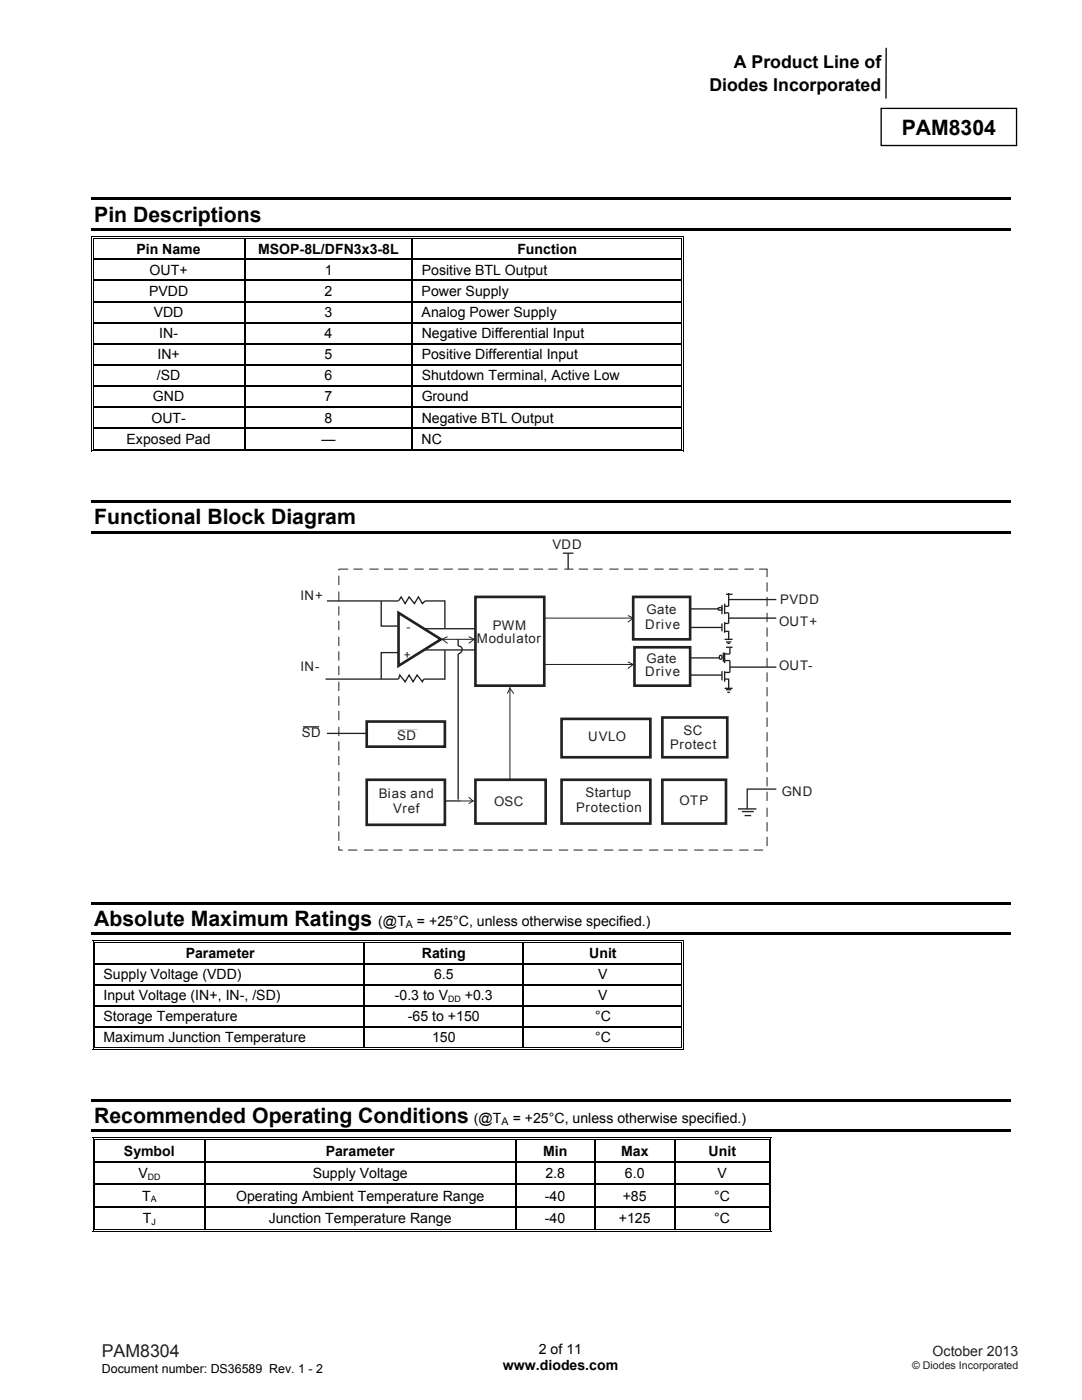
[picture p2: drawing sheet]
<svg xmlns="http://www.w3.org/2000/svg" width="216mm" height="279mm" viewBox="0 0 216 279" stroke-linecap="round" stroke-linejoin="round" font-family="sans-serif">
<path d="M176.8 9.6v10M175.8 21.6h27v7.4h-27z" fill="none" stroke="#000" stroke-width=".26"/>
<g fill="#000">
<path d="M18.3 39.4h183.4v.6h-183.4zM18.2 47.1h.1v.6h-.1zM18.2 47.1h.5v.2h-.5zM18.2 51.6h.1v.3h-.1zM18.2 55.8h.1v.3h-.1zM18.3 45.6h183.4v.5h-183.4zM18.5 47.5h.2v.2h-.2zM18.5 47.5h.2v.1h-.2zM18.5 51.6h.2v.3h-.2zM18.5 55.8h.2v.3h-.2zM48.8 47.6l.2 .1zM48.8 47.1h.5v.2h-.5z"/>
<path d="M48.8 47.5h.5v.1h-.5zM48.8 51.6h.2v.3h-.2zM48.8 55.8h.2v.3h-.2zM82.1 47.6l.3 .1zM82.1 47.1h.5v.2h-.5zM82.1 47.5h.5v.1h-.5zM82.1 51.6h.3v.3h-.3zM82.1 55.8h.3v.3h-.3zM136 47.1h.5v.2h-.5zM136 47.5h.1v.2h-.1zM136 47.5h.1v.1h-.1zM136 51.6h.1v.3h-.1z"/>
<path d="M136 55.8h.1v.3h-.1zM136.3 47.1h.2v.6h-.2zM136.3 51.6h.2v.3h-.2zM136.3 55.8h.2v.3h-.2zM18.2 60h.1v.3h-.1zM18.2 64.3h.1v.2h-.1zM18.2 68.5h.1v.2h-.1zM18.2 72.7h.1v.3h-.1zM18.2 76.9h.1v.3h-.1zM18.5 60h.2v.3h-.2zM18.5 64.3h.2v.2h-.2zM18.5 68.5h.2v.2h-.2z"/>
<path d="M18.5 72.7h.2v.3h-.2zM18.5 76.9h.2v.3h-.2zM48.8 60h.2v.3h-.2zM48.8 64.3h.2v.2h-.2zM48.8 68.5h.2v.2h-.2zM48.8 72.7h.2v.3h-.2zM48.8 76.9h.2v.3h-.2zM82.1 60h.3v.3h-.3zM82.1 64.3h.3v.2h-.3zM82.1 68.5h.3v.2h-.3zM82.1 72.7h.3v.3h-.3zM82.1 76.9h.3v.3h-.3z"/>
<path d="M136 60h.1v.3h-.1zM136 64.3h.1v.2h-.1zM136 68.5h.1v.2h-.1zM136 72.7h.1v.3h-.1zM136 76.9h.1v.3h-.1zM136.3 60h.2v.3h-.2zM136.3 64.3h.2v.2h-.2zM136.3 68.5h.2v.2h-.2zM136.3 72.7h.2v.3h-.2zM136.3 76.9h.2v.3h-.2zM18.2 81.1h.1v.3h-.1zM18.2 85.3h.1v.3h-.1z"/>
<path d="M18.2 89.9h.5v.2h-.5zM18.5 81.1h.2v.3h-.2zM18.5 85.3h.2v.3h-.2zM18.5 89.6h.2v.1h-.2zM48.8 81.1h.2v.3h-.2zM48.8 85.3h.2v.3h-.2zM48.8 89.6h.5v.1h-.5zM82.1 81.1h.3v.3h-.3zM82.1 85.3h.3v.3h-.3zM82.1 89.6h.5v.1h-.5zM136 81.1h.1v.3h-.1zM136 85.3h.1v.3h-.1z"/>
<path d="M136 89.9h.5v.2h-.5zM136 89.6h.1v.1h-.1zM136.3 81.1h.2v.3h-.2zM136.3 85.3h.2v.3h-.2zM136.3 89.6h.2v.5h-.2zM18.3 99.8h183.4v.6h-183.4zM18.3 105.9h183.4v.5h-183.4zM18.3 180h183.4v.5h-183.4zM18.3 186.1h183.4v.5h-183.4zM18.5 187.7h.1v.5h-.1zM18.5 187.7h.5v.2h-.5zM18.5 192.2h.1v.2h-.1z"/>
<path d="M18.5 196.4h.1v.3h-.1zM18.8 188h.2v.2h-.2zM18.8 192.2h.2v.2h-.2zM18.8 196.4h.2v.3h-.2zM72.6 188.2h.2zM72.6 187.7h.5v.2h-.5zM72.6 188h.5v.2h-.5zM72.6 192.2h.2v.2h-.2zM72.6 196.4h.2v.3h-.2zM104.3 188.2h.3zM104.3 187.7h.5v.2h-.5zM104.3 188h.5v.2h-.5z"/>
<path d="M104.3 192.2h.3v.2h-.3zM104.3 196.4h.3v.3h-.3zM136 187.7h.5v.2h-.5zM136 188h.1v.2h-.1zM136 192.2h.1v.2h-.1zM136 196.4h.1v.3h-.1zM136.3 187.7h.2v.5h-.2zM136.3 192.2h.2v.2h-.2zM136.3 196.4h.2v.3h-.2zM18.3 219.3h183.4v.5h-183.4zM18.5 200.6h.1v.3h-.1zM18.5 204.8h.1v.3h-.1z"/>
<path d="M18.5 209.4h.5v.1h-.5zM18.8 200.6h.2v.3h-.2zM18.8 204.8h.2v.3h-.2zM18.8 209h.2v.2h-.2zM72.6 200.6h.2v.3h-.2zM72.6 204.8h.2v.3h-.2zM72.6 209h.5v.2h-.5zM104.3 200.6h.3v.3h-.3zM104.3 204.8h.3v.3h-.3zM104.3 209h.5v.2h-.5zM136 200.6h.1v.3h-.1zM136 204.8h.1v.3h-.1z"/>
<path d="M136 209.4h.5v.1h-.5zM136 209h.1v.2h-.1zM136.3 200.6h.2v.3h-.2zM136.3 204.8h.2v.3h-.2zM136.3 209h.2v.5h-.2zM18.3 225.4h183.4v.5h-183.4zM18.5 227h.1v1h-.1zM18.5 227h.5v.2h-.5zM18.5 231.8h.1v.7h-.1zM18.5 236.2h.1v.8h-.1zM18.8 227.3h.2v.7h-.2zM18.8 227.3h.2v.2h-.2z"/>
<path d="M18.8 231.8h.2v.7h-.2zM18.8 236.2h.2v.8h-.2zM40.8 227.5h.3v.5h-.3zM40.8 227h.5v.2h-.5zM40.8 227.3h.5v.2h-.5zM40.8 231.8h.3v.7h-.3zM40.8 236.2h.3v.8h-.3zM102.7 227.5h.3v.5h-.3zM102.7 227h.6v.2h-.6zM102.7 227.3h.6v.2h-.6zM102.7 231.8h.3v.7h-.3zM102.7 236.2h.3v.8h-.3z"/>
<path d="M118.6 227.5h.3v.5h-.3zM118.6 227h.5v.2h-.5zM118.6 227.3h.5v.2h-.5zM118.6 231.8h.3v.7h-.3zM118.6 236.2h.3v.8h-.3zM134.5 227.5h.2v.5h-.2zM134.5 227h.5v.2h-.5zM134.5 227.3h.5v.2h-.5zM134.5 231.8h.2v.7h-.2zM134.5 236.2h.2v.8h-.2zM153.4 227h.5v.2h-.5zM153.4 227.3h.2v.7h-.2z"/>
<path d="M153.4 227.3h.2v.2h-.2zM153.4 231.8h.2v.7h-.2zM153.4 236.2h.2v.8h-.2zM153.8 227h.1v1h-.1zM153.8 231.8h.1v.7h-.1zM153.8 236.2h.1v.8h-.1zM18.5 240.7h.1v.8h-.1zM18.5 245.6h.5v.2h-.5zM18.8 240.7h.2v.8h-.2zM18.8 245.3h.2v.1h-.2zM40.8 240.7h.3v.8h-.3zM40.8 245.3h.5v.1h-.5z"/>
<path d="M102.7 240.7h.3v.8h-.3zM102.7 245.3h.6v.1h-.6zM118.6 240.7h.3v.8h-.3zM118.6 245.3h.5v.1h-.5zM134.5 240.7h.2v.8h-.2zM134.5 245.3h.5v.1h-.5zM153.4 240.7h.2v.8h-.2zM153.4 245.6h.5v.2h-.5zM153.4 245.3h.2v.1h-.2zM153.8 240.7h.1v.8h-.1zM153.8 245.3h.1v.5h-.1z"/>
</g>
<g fill="none" stroke="#000" stroke-width=".2">
<path d="M18.2 47.7v3.9M18.2 51.9v3.9M18.2 56.1v3.9M18.6 47.7v3.9M18.6 51.9v3.9M18.6 56.1v3.9M18.7 47.2h30.1M18.7 47.6h30.1M49.3 47.2h32.8M49.3 47.6h32.8M82.6 47.2h53.4M82.6 47.6h53.4"/>
<path d="M136 47.7v3.9M136 51.9v3.9M136 56.1v3.9M136.4 47.7v3.9M136.4 51.9v3.9M136.4 56.1v3.9M18.2 60.3v4M18.2 64.5v4M18.2 68.7v4M18.2 73v3.9M18.2 77.2v3.9M18.6 60.3v4"/>
<path d="M18.6 64.5v4M18.6 68.7v4M18.6 73v3.9M18.6 77.2v3.9M136 60.3v4M136 64.5v4M136 68.7v4M136 73v3.9M136 77.2v3.9M136.4 60.3v4M136.4 64.5v4M136.4 68.7v4"/>
<path d="M136.4 73v3.9M136.4 77.2v3.9M18.2 81.4v3.9M18.2 85.6v4.5M18.6 81.4v3.9M18.6 85.6v4M18.7 90h117.3M18.7 89.7h30.1M49.3 89.7h32.8M82.6 89.7h53.4M136 81.4v3.9M136 85.6v4"/>
<path d="M136.4 81.4v3.9M136.4 85.6v4M18.6 188.2v4M18.6 192.4v4M18.6 196.7v3.9M18.9 188.2v4M18.9 192.4v4M18.9 196.7v3.9M19 187.8h53.6M19 188.1h53.6M73.1 187.8h31.2M73.1 188.1h31.2"/>
<path d="M104.8 187.8h31.2M104.8 188.1h31.2M136 188.2v4M136 192.4v4M136 196.7v3.9M136.4 188.2v4M136.4 192.4v4M136.4 196.7v3.9M18.6 200.9v3.9M18.6 205.1v4.4M18.9 200.9v3.9M18.9 205.1v3.9"/>
<path d="M19 209.5h117M19 209.1h53.6M73.1 209.1h31.2M104.8 209.1h31.2M136 200.9v3.9M136 205.1v3.9M136.4 200.9v3.9M136.4 205.1v3.9M18.6 228v3.8M18.6 232.5v3.7M18.6 237v3.7M18.9 228v3.8"/>
<path d="M18.9 232.5v3.7M18.9 237v3.7M19 227.1h21.8M19 227.4h21.8M41.3 227.1h61.4M41.3 227.4h61.4M103.3 227.1h15.3M103.3 227.4h15.3M119.1 227.1h15.4M119.1 227.4h15.4M135 227.1h18.4M135 227.4h18.4"/>
<path d="M153.5 228v3.8M153.5 232.5v3.7M153.5 237v3.7M153.8 228v3.8M153.8 232.5v3.7M153.8 237v3.7M18.6 241.5v4.3M18.9 241.5v3.8M19 245.7h134.4M19 245.3h21.8M41.3 245.3h61.4M103.3 245.3h15.3"/>
<path d="M119.1 245.3h15.4M135 245.3h18.4M153.5 241.5v3.8M153.8 241.5v3.8"/>
</g>
<g fill="none" stroke="#000" stroke-width=".25">
<path d="M18.7 51.7h30.1M18.7 55.9h30.1M48.9 47.7v3.9M48.9 51.9v3.9M48.9 56.1v3.9M49 51.7h33.1M49 55.9h33.1M82.2 47.7v3.9M82.2 51.9v3.9M82.2 56.1v3.9M82.4 51.7h53.6M82.4 55.9h53.6"/>
<path d="M18.7 60.2h30.1M18.7 64.4h30.1M18.7 68.6h30.1M18.7 72.8h30.1M18.7 77h30.1M48.9 60.3v4M48.9 64.5v4M48.9 68.7v4M48.9 73v3.9M48.9 77.2v3.9M49 60.2h33.1M49 64.4h33.1"/>
<path d="M49 68.6h33.1M49 72.8h33.1M49 77h33.1M82.2 60.3v4M82.2 64.5v4M82.2 68.7v4M82.2 73v3.9M82.2 77.2v3.9M82.4 60.2h53.6M82.4 64.4h53.6M82.4 68.6h53.6M82.4 72.8h53.6"/>
<path d="M82.4 77h53.6M18.7 81.2h30.1M18.7 85.5h30.1M48.9 81.4v3.9M48.9 85.6v4M49 81.2h33.1M49 85.5h33.1M82.2 81.4v3.9M82.2 85.6v4M82.4 81.2h53.6M82.4 85.5h53.6M19 192.3h53.6"/>
<path d="M19 196.5h53.6M72.7 188.2v4M72.7 192.4v4M72.7 196.7v3.9M72.8 192.3h31.5M72.8 196.5h31.5M104.5 188.2v4M104.5 192.4v4M104.5 196.7v3.9M104.6 192.3h31.4M104.6 196.5h31.4M19 200.7h53.6"/>
<path d="M19 204.9h53.6M72.7 200.9v3.9M72.7 205.1v3.9M72.8 200.7h31.5M72.8 204.9h31.5M104.5 200.9v3.9M104.5 205.1v3.9M104.6 200.7h31.4M104.6 204.9h31.4M19 231.9h21.8M19 236.4h21.8M41 228v3.8"/>
<path d="M41 232.5v3.7M41 237v3.7M41.1 231.9h61.6M41.1 236.4h61.6M102.9 228v3.8M102.9 232.5v3.7M102.9 237v3.7M103 231.9h15.6M103 236.4h15.6M118.7 228v3.8M118.7 232.5v3.7M118.7 237v3.7"/>
<path d="M118.9 231.9h15.6M118.9 236.4h15.6M134.6 228v3.8M134.6 232.5v3.7M134.6 237v3.7M134.7 231.9h18.7M134.7 236.4h18.7M19 240.9h21.8M41 241.5v3.8M41.1 240.9h61.6M102.9 241.5v3.8M103 240.9h15.6"/>
<path d="M118.7 241.5v3.8M118.9 240.9h15.6M134.6 241.5v3.8M134.7 240.9h18.7"/>
</g>
<g fill="none" stroke="#24211d" stroke-width=".2">
<path d="M67.6 114.9v1.9M67.6 118.1v1.8M69.5 113.6h-1.9v.2M70.5 113.6h1.9M73.7 113.6h1.8M76.6 113.6h1.9M79.5 113.6h1.9M82.7 113.6h1.8M85.6 113.6h1.9M88.5 113.6h1.9M91.4 113.6h2.1M94.6 113.6h1.9"/>
<path d="M97.5 113.6h1.9M100.4 113.6h2.1M103.6 113.6h1.9M106.5 113.6h1.9M109.4 113.6h1.9M112.6 113.6h1.8M115.5 113.6h1.8M118.4 113.6h1.8M121.6 113.6h1.8M124.5 113.6h1.8M127.4 113.6h1.8M130.6 113.6h1.8"/>
<path d="M133.5 113.6h1.8M136.4 113.6h1.8M139.6 113.6h1.8M142.5 113.6h1.8M145.4 113.6h1.8M148.6 113.6h1.8M151.5 113.6h1.6v1.6M153.1 116.2v1.9M153.1 119.1v1.9M67.6 121v1.8M67.6 123.9v1.9M67.6 127.1v1.8"/>
<path d="M67.6 130v1.8M67.6 132.9v1.8M67.6 136.1v1.8M67.6 139v1.8M88 127.6h6.9M89.3 127.1l-1.1 .5 1.1 .8M93.5 127.1l1.1 .5-1.1 .8M101.2 138.4l.5-1 .8 1M101.7 137.1v18.5h-1.3M108.6 123.4h17.7M108.6 132.6h17.7M125.3 122.8l1 .6-1 .8"/>
<path d="M125.3 132.1l1 .5-1 .8M153.1 122.3v1.9M153.1 125.2v1.9M153.1 128.1v1.9M153.1 131.3v1.8M153.1 134.2v1.9M153.1 137.1v1.9M67.6 141.9v1.8M67.6 145.1v1.8M67.6 148v1.8M67.6 150.9v1.8M67.6 154.1v1.8"/>
<path d="M67.6 157v1.8M67.6 159.9v1.8M79.2 145.6h4M91.9 159.9h2.7M93.5 159.1l.8 .8-.8 .5M153.1 140v2.1M153.1 143.2v1.9M153.1 146.1v1.9M153.1 149v2.1M153.1 152.2v1.9M153.1 155.1v1.9M153.1 158v1.9"/>
<path d="M67.6 168.8v.9h.8M67.6 162.8v2.1M67.6 165.9v1.9M69.5 169.7h1.8M72.6 169.7h1.9M75.5 169.7h1.9M78.5 169.7h1.8M81.6 169.7h1.9M84.5 169.7h1.9M87.5 169.7h1.8M90.4 169.7h2.1M93.5 169.7h1.9"/>
<path d="M96.5 169.7h1.8M99.4 169.7h2.1M102.5 169.7h1.9M105.5 169.7h1.8M108.4 169.7h1.8M111.5 169.7h1.9M114.4 169.7h1.9M117.3 169.7h1.9M120.5 169.7h1.9M123.4 169.7h1.9M126.3 169.7h1.9M129.5 169.7h1.9"/>
<path d="M132.4 169.7h1.9M135.3 169.7h1.9M138.5 169.7h1.9M141.4 169.7h1.9M144.3 169.7h1.9M147.5 169.7h1.9M150.4 169.7h1.9M153.1 161.2v1.8M153.1 164.1v1.8M153.1 167v1.8"/>
</g>
<path d="M94.9 119.1h13.7v17.7h-13.7zM126.3 119.1h11.4v8.5h-11.4zM79.5 122.3l8.5 5.3-8.5 5.3zM126.6 129.2h11.1v7.6h-11.1zM73.2 144h15.6v5h-15.6zM73.2 155.6h15.6v9h-15.6zM94.9 155.6h14v8.8h-14zM112.1 143.5h17.7v7.6h-17.7zM112.1 155.6h17.7v8.8h-17.7zM132.2 143.2h12.9v7.9h-12.9zM132.2 155.6h12.7v8.8h-12.7z" fill="none" stroke="#24211d" stroke-width=".53"/>
<g fill="none" stroke="#24211d" stroke-width=".26">
<path d="M65.2 119.9h14.3l.6-.8 .7 1.4 .8-1.4 1.1 1.4 .8-1.4 .8 1.4 .5-.6h4v5.6M76.1 119.9v5h3.4M112.3 110.4h2.1M113.4 110.4v3.2M144.9 118.6h1.3M145.4 118.3v2.7h-.8M145.4 119.7h9.5M79.5 130.2h-3.4v5.3M84.5 125.5h10.4M84.8 129.7h10.1M88.8 129.7v5.8h-4.3l-.2 .6-1.1-1.4-.8 1.4-.8-1.4-.8 1.4-1-1.4-.3 .8h-14.5M91.4 127.6v1.3l.5 .1a.75 .75 0 0 1 0 1.3l-.5 .2v29.1"/>
<path d="M137.7 121.5h5.8M137.7 125.2h6.4M137.7 131.3h5.8M137.7 134.7h6.4M143.4 121.3h.6l.1 .4h-.7zM143.6 130.8h.4v.7h-.4zM144.1 120.7v1.9M144.1 124.4v1.6M144.1 133.9v1.9M144.3 130.2v1.9M144.6 126h.8v1.6M144.6 135.5h.8v1.9"/>
<path d="M144.6 120.5v2.1M144.6 124.2v2.1M144.6 130.2v2.2M144.6 133.9v2.2M144.6 122.3h.8v2.1h-.8M144.6 127.6h1.6M144.6 131.8h1v2.4h-1M144.6 137.4h1.6M144.9 128.1h1M144.9 129.2h1.3M144.9 137.6h1M145.1 128.4h.5"/>
<path d="M145.1 138.2h.5M145.4 123.4h9.5M145.6 129.2v1.3h-1M145.6 133.1h9.3M60.5 145.1h3.1M65.2 146.4h8M88.8 159.9h3.1M154.9 157.5h-5.8v3.9M147.2 161.4h3.7M148 162h2.4M148.6 162.8h1.3"/>
</g>
<g font-size="4.2">
<text x="179.9" y="27">PAM8304</text>
<text x="18.8" y="44.3">Pin Descriptions</text>
<text x="18.8" y="104.7">Functional Block Diagram</text>
<text x="18.8" y="184.8">Absolute Maximum Ratings</text>
<text x="18.8" y="224.1">Recommended Operating Conditions</text>
</g>
<g font-size="3.5">
<text x="146.4" y="13.6">A Product Line of</text>
<text x="141.5" y="18.1">Diodes Incorporated</text>
</g>
<text font-size="3.5" fill="#231f20" x="20.3" y="270.9">PAM8304</text>
<g font-size="2.8">
<text x="27.2" y="50.6">Pin Name</text>
<text x="51.5" y="50.6">MSOP-8L/DFN3x3-8L</text>
<text x="103.2" y="50.6">Function</text>
<text x="29.7" y="59">PVDD</text>
<text x="29.8" y="54.8">OUT+</text>
<text x="64.8" y="59">2</text>
<text x="64.8" y="54.8">1</text>
<text x="84.1" y="59">Power Supply</text>
<text x="84.2" y="54.8">Positive BTL Output</text>
<text x="30.7" y="63.2">VDD</text>
<text x="64.8" y="63.2">3</text>
<text x="84.1" y="63.2">Analog Power Supply</text>
<text x="31.4" y="71.7">IN+</text>
<text x="31.8" y="67.5">IN-</text>
<text x="64.8" y="71.7">5</text>
<text x="64.8" y="67.5">4</text>
<text x="84.1" y="71.7">Positive Differential Input</text>
<text x="84.1" y="67.5">Negative Differential Input</text>
<text x="31.3" y="75.9">/SD</text>
<text x="64.8" y="75.9">6</text>
<text x="84.1" y="75.9">Shutdown Terminal, Active Low</text>
<text x="30.5" y="80.1">GND</text>
<text x="64.8" y="80.1">7</text>
<text x="84.1" y="80.1">Ground</text>
<text x="25.3" y="88.5">Exposed Pad</text>
<text x="30.2" y="84.3">OUT-</text>
<text x="64.1" y="88.5">—</text>
<text x="64.8" y="84.3">8</text>
<text x="84.1" y="88.5">NC</text>
<text x="84.1" y="84.3">Negative BTL Output</text>
<text x="75.5" y="184.8">(@T</text>
<text x="83.2" y="184.8">= +25°C, unless otherwise specified.)</text>
<text x="37.1" y="191.2">Parameter</text>
<text x="84.2" y="191.2">Rating</text>
<text x="117.6" y="191.2">Unit</text>
<text x="20.6" y="195.4">Supply Voltage (VDD)</text>
<text x="86.6" y="195.4">6.5</text>
<text x="119.4" y="195.4">V</text>
<text x="20.6" y="199.6">Input Voltage (IN+, IN-, /SD)</text>
<text x="20.6" y="203.8">Storage Temperature</text>
<text x="78.8" y="199.6">-0.3 to V</text>
<text x="81.4" y="203.8">-65 to +150</text>
<text x="92.8" y="199.6">+0.3</text>
<text x="118.7" y="203.8">°C</text>
<text x="119.4" y="199.6">V</text>
<text x="20.6" y="208">Maximum Junction Temperature</text>
<text x="86.2" y="208">150</text>
<text x="118.7" y="208">°C</text>
<text x="94.6" y="224.1">(@T</text>
<text x="102.3" y="224.1">= +25°C, unless otherwise specified.)</text>
<text x="24.7" y="230.6">Symbol</text>
<text x="65" y="230.6">Parameter</text>
<text x="108.4" y="230.6">Min</text>
<text x="123.9" y="230.6">Max</text>
<text x="141.4" y="230.6">Unit</text>
<text x="27.6" y="235.1">V</text>
<text x="28.4" y="239.6">T</text>
<text x="47.1" y="239.6">Operating Ambient Temperature Range</text>
<text x="62.4" y="235.1">Supply Voltage</text>
<text x="108.7" y="239.6">-40</text>
<text x="108.8" y="235.1">2.8</text>
<text x="124.3" y="239.6">+85</text>
<text x="124.7" y="235.1">6.0</text>
<text x="142.5" y="239.6">°C</text>
<text x="143.2" y="235.1">V</text>
<text x="28.5" y="244.1">T</text>
<text x="53.6" y="244.1">Junction Temperature Range</text>
<text x="108.7" y="244.1">-40</text>
<text x="123.5" y="244.1">+125</text>
<text x="142.5" y="244.1">°C</text>
<text x="100.3" y="273.5">www.diodes.com</text>
<text x="107.5" y="270.2">2 of 11</text>
</g>
<text font-size="2.8" fill="#231f20" x="186.1" y="270.6">October 2013</text>
<g font-size="2.6" fill="#24211d">
<text x="110.2" y="109.6">VDD</text>
<text x="60" y="119.7">IN+</text>
<text x="98.3" y="125.8">PWM</text>
<text x="128.7" y="125.5">Drive</text>
<text x="129" y="122.6">Gate</text>
<text x="155.4" y="125">OUT+</text>
<text x="155.7" y="120.5">PVDD</text>
<text x="95.1" y="128.4">Modulator</text>
<text x="60" y="133.9">IN-</text>
<text x="128.7" y="135">Drive</text>
<text x="129" y="132.4">Gate</text>
<text x="155.4" y="133.7">OUT-</text>
<text x="60.2" y="147.2">SD</text>
<text x="79.3" y="147.7">SD</text>
<text x="117.3" y="148">UVLO</text>
<text x="133.8" y="149.6">Protect</text>
<text x="136.4" y="146.6">SC</text>
<text x="75.6" y="159.3">Bias and</text>
<text x="98.6" y="160.9">OSC</text>
<text x="115" y="162">Protection</text>
<text x="116.8" y="159.1">Startup</text>
<text x="135.6" y="160.7">OTP</text>
<text x="156" y="158.8">GND</text>
<text x="78.5" y="162.2">Vref</text>
</g>
<text font-size="2.5" x="20.3" y="274">Document number: DS36589 Rev. 1 - 2</text>
<g font-size="2.4" fill="#24211d">
<text x="80.6" y="131.6">+</text>
<text x="81.1" y="126">-</text>
</g>
<g font-size="2.1">
<text x="81" y="185.2">A</text>
<text x="100.1" y="224.5">A</text>
</g>
<text font-size="2.1" fill="#231f20" x="182" y="273.2">© Diodes Incorporated</text>
<g font-size="1.8">
<text x="89.4" y="200">DD</text>
<text x="29.5" y="235.5">DD</text>
<text x="30.1" y="240">A</text>
<text x="30.2" y="244.5">J</text>
</g>
</svg>
